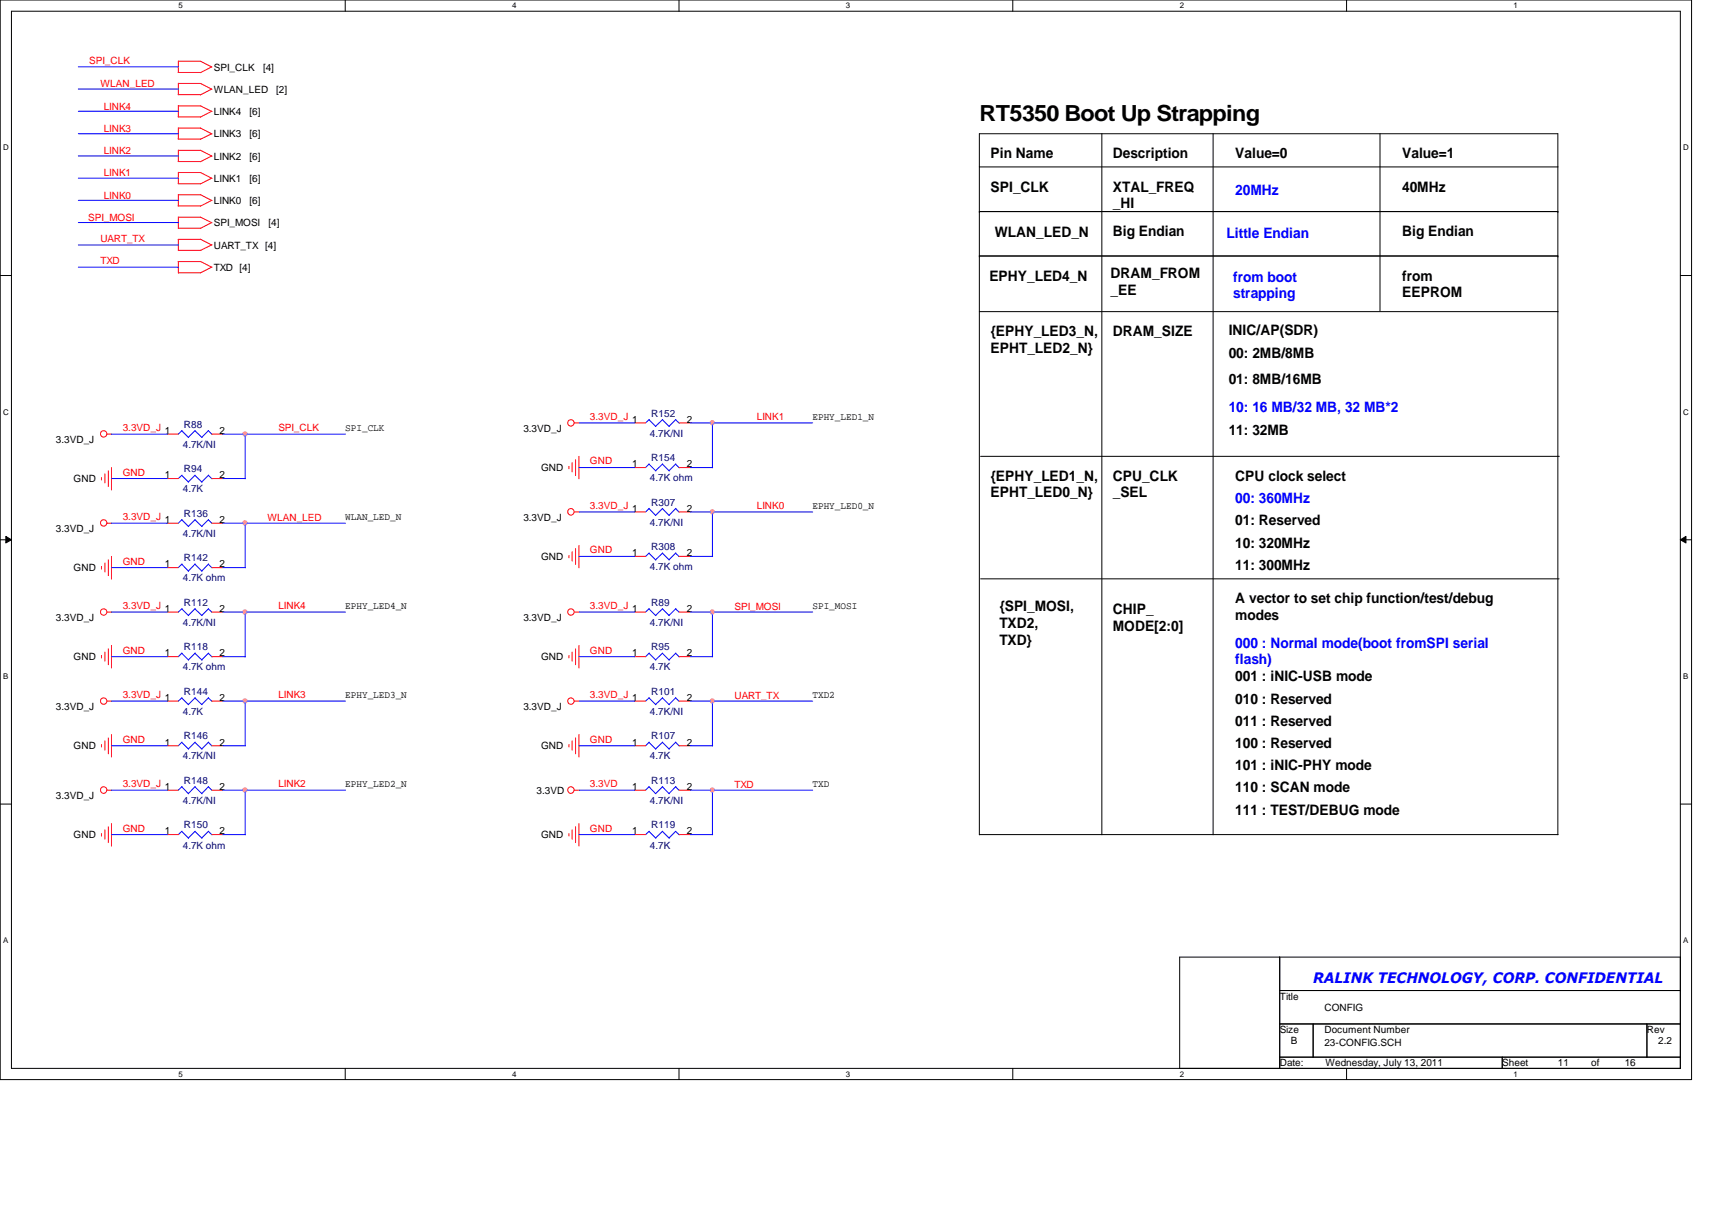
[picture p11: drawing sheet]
<svg xmlns="http://www.w3.org/2000/svg" width="297mm" height="210mm" viewBox="0 0 297 210" stroke-linecap="round" stroke-linejoin="round" font-family="sans-serif">
<path d="M0 0h293.5v187.3h-293.5zM2 1.9h289.5v183.4h-289.5z" fill="none" stroke="#000" stroke-width=".17"/>
<g fill="#fff">
<path d="M30.9 .2h.8v1.5h-.8z"/>
<path d="M30.9 185.5h.8v1.6h-.8z"/>
</g>
<path d="M59.9 0v1.9M59.9 185.3v2" fill="none" stroke="#000" stroke-width=".17"/>
<g fill="#fff">
<path d="M88.9 .2h.7v1.5h-.7z"/>
<path d="M88.9 185.5h.7v1.6h-.7z"/>
</g>
<path d="M117.8 0v1.9M117.8 185.3v2" fill="none" stroke="#000" stroke-width=".17"/>
<g fill="#fff">
<path d="M146.8 .2h.7v1.5h-.7z"/>
<path d="M146.8 185.5h.7v1.6h-.7z"/>
</g>
<path d="M175.7 0v1.9M175.7 185.3v2" fill="none" stroke="#000" stroke-width=".17"/>
<g fill="#fff">
<path d="M204.7 .2h.7v1.5h-.7z"/>
<path d="M204.7 185.5h.7v1.6h-.7z"/>
</g>
<path d="M233.6 0v1.9M233.6 185.3v2" fill="none" stroke="#000" stroke-width=".17"/>
<g fill="#fff">
<path d="M262.6 .2h.8v1.5h-.8z"/>
<path d="M262.6 185.5h.8v1.6h-.8z"/>
<path d="M.5 24.8h1v1.6h-1z"/>
<path d="M292.1 24.8h.9v1.6h-.9z"/>
<path d="M.5 70.7h1v1.5h-1z"/>
<path d="M292.1 70.7h.9v1.5h-.9z"/>
</g>
<path d="M0 47.8h2M291.5 47.8h2" fill="none" stroke="#000" stroke-width=".17"/>
<g fill="#fff">
<path d="M.5 116.5h.9v1.6h-.9z"/>
<path d="M292.1 116.5h.8v1.6h-.8z"/>
</g>
<path d="M0 93.6h2M1 93l1 .6-1 .6zM291.5 93.6l1-.6v1.2zM291.5 93.6h2" fill="none" stroke="#000" stroke-width=".17"/>
<path d="M1 93l1 .6-1 .6zM291.5 93.6l1-.6v1.2z" fill="#000"/>
<g fill="#fff">
<path d="M.5 162.4h.9v1.5h-.9z"/>
<path d="M292.1 162.4h.8v1.5h-.8z"/>
</g>
<g fill="none" stroke="#000" stroke-width=".17">
<path d="M169.9 36.7h.1M169.9 36.7h100.4M169.9 29h100.4M191.2 23.2v121.6M210.5 23.2v121.6M239.4 23.2v30.7M270.3 36.7h.1M169.9 44.4h.1M169.9 54.1h100.4M169.9 44.4h100.4M270.3 44.4h.1M170.1 79.2h100.4"/>
<path d="M170.1 100.4h100.4M0 139.5h2M291.5 139.5h2M169.9 144.8v-121.6h100.4v121.6M169.9 144.8h100.4M204.7 166h86.8v19.3h-86.8zM222 171.8h69.5M222 166v19.3M222 177.6h69.5M227.8 177.6v5.8M285.7 177.6v5.8M222 183.4h69.5"/>
<path d="M260.6 183.4v1.9"/>
</g>
<g fill="none" stroke="#f00" stroke-width=".17">
<path d="M30.9 12.6h3.9M30.9 16.4h3.9M30.9 18.4h3.9M30.9 10.6v2M30.9 14.4v2M30.9 18.3v2M30.9 10.6h3.9M30.9 14.5h3.9M34.8 18.4l2 .9M34.8 10.6l2 1M34.8 14.5l2 1M36.7 19.3l-1.9 1"/>
<path d="M36.7 11.6l-1.9 1M36.7 15.5l-1.9 1M30.9 20.3h3.9M30.9 28h3.9M30.9 24.1h3.9M30.9 31.9h3.9M30.9 39.6h3.9M30.9 35.7h3.9M30.9 22.2v1.9M30.9 26v2M30.9 29.9v2M30.9 33.7v2"/>
<path d="M30.9 37.6v2M30.9 26.1h3.9M30.9 22.2h3.9M30.9 29.9h3.9M30.9 37.7h3.9M30.9 33.8h3.9M34.8 26.1l2 1M34.8 22.2l2 1M34.8 29.9l2 1M34.8 37.7l2 1M34.8 33.8l2 1M36.7 27.1l-1.9 1"/>
<path d="M36.7 23.2l-1.9 1M36.7 30.9l-1.9 1M36.7 38.6l-1.9 1M36.7 34.8l-1.9 1M30.9 41.5h3.9M30.9 45.4h3.9M30.9 41.5v2M30.9 45.4v2M30.9 43.4h3.9M30.9 47.3h3.9M34.8 41.5l1.9 1M34.8 45.3l1.9 1.1"/>
<path d="M36.8 42.5l-2 .9M36.8 46.3l-2 1M18.6 75.3h.8M29 75.3h1.9M36.7 75.3h1.9M99.6 73.4h.9M99.9 79.8v2.7M100.5 79.2v3.9M110.1 73.4h1.9M117.8 73.4h2M17.6 82.8v.5M17.6 98.3v.4"/>
<path d="M18.2 82.2v1.6M18.2 97.7v1.5M18.6 90.8h.8M18.8 81.7v2.7M18.8 97.1v2.8M19.3 81.1v3.9M19.3 96.5v4M29 90.8h1.9M29 98.5h1.9M29 83h1.9M36.7 90.8h1.9M36.7 98.5h1.9"/>
<path d="M36.7 83h1.9M98.7 80.9v.4M98.7 96.4v.4M99.3 80.3v1.6M99.3 95.7v1.6M99.6 88.8h.9M99.9 95.2v2.7M100.5 94.6v3.9M110.1 88.8h1.9M110.1 96.5h1.9M110.1 81.1h1.9M117.8 88.8h2"/>
<path d="M117.8 96.5h2M117.8 81.1h2M17.6 113.7v.4M18.2 113.1v1.6M18.6 106.2h.8M18.8 112.6v2.7M19.3 112v3.9M29 106.2h1.9M29 113.9h1.9M36.7 106.2h1.9M36.7 113.9h1.9M98.7 113.7v.4"/>
<path d="M99.3 113.1v1.6M99.6 106.2h.9M99.9 112.6v2.7M100.5 112v3.9M110.1 106.2h1.9M110.1 113.9h1.9M117.8 106.2h2M117.8 113.9h2M17.6 129.2v.4M18.2 128.5v1.6M18.6 121.6h.8M18.6 137.1h.8"/>
<path d="M18.8 128v2.8M19.3 127.4v3.9M29 121.6h1.9M29 137.1h1.9M29 129.4h1.9M36.7 121.6h1.9M36.7 137.1h1.9M36.7 129.4h1.9M98.7 129.2v.4M99.3 128.5v1.6M99.6 121.6h.9M99.6 137.1h.9"/>
<path d="M99.9 128v2.8M100.5 127.4v3.9M110.1 121.6h1.9M110.1 137.1h1.9M110.1 129.4h1.9M117.8 121.6h2M117.8 137.1h2M117.8 129.4h2M17.6 144.6v.4M18.2 144v1.6M18.8 143.4v2.8M19.3 142.9v3.9"/>
<path d="M29 144.8h1.9M36.7 144.8h1.9M98.7 144.6v.4M99.3 144v1.6M99.9 143.4v2.8M100.5 142.9v3.9M110.1 144.8h1.9M117.8 144.8h2"/>
<circle cx="18" cy="75.3" r=".56"/>
<circle cx="99" cy="73.4" r=".56"/>
<circle cx="18" cy="90.7" r=".56"/>
<circle cx="99" cy="88.8" r=".56"/>
<circle cx="18" cy="106.2" r=".56"/>
<circle cx="99" cy="106.2" r=".56"/>
<circle cx="18" cy="137" r=".56"/>
<circle cx="18" cy="121.6" r=".56"/>
<circle cx="99" cy="137" r=".56"/>
<circle cx="99" cy="121.6" r=".56"/>
</g>
<g fill="none" stroke="#00f" stroke-width=".17">
<path d="M13.6 11.6h17.4M13.6 19.3h17.4M13.6 15.5h17.4M13.6 30.9h17.4M13.6 23.2h17.4M13.6 27.1h17.4M13.6 38.6h17.4M13.6 34.8h17.4M13.6 42.5h17.4M13.6 46.4h17.4M19.3 75.3h9.7M31.5 74.7l1.2 1.2"/>
<path d="M31.6 74.7l-.7 .6M33.8 74.7l1.2 1.2M33.9 74.7l-1.2 1.2M36.1 74.7l.7 .7M36.2 74.7l-1.2 1.2M38.6 75.3h21.3M42.5 75.3v7.8M100.5 73.4h9.6M112.6 72.8l1.2 1.2M112.6 72.8l-.6 .6M114.9 72.8l1.2 1.2M115 72.8l-1.3 1.2"/>
<path d="M117.2 72.8l.7 .6M117.3 72.8l-1.2 1.2M119.8 73.4h21.2M123.6 73.4v7.8M19.3 83h9.7M19.3 90.8h9.7M19.3 98.5h9.7M31.5 97.9l1.2 1.2M31.5 90.2l1.2 1.2M31.5 82.5l1.2 1.2M31.6 97.8l-.7 .7M31.6 90.1l-.7 .7"/>
<path d="M31.6 82.4l-.7 .6M33.8 97.9l1.2 1.2M33.8 90.2l1.2 1.2M33.8 82.5l1.2 1.2M33.9 97.8l-1.2 1.3M33.9 90.1l-1.2 1.2M33.9 82.4l-1.2 1.2M36.1 97.9l.7 .6M36.1 90.2l.7 .6M36.1 82.5l.7 .6M36.2 97.8l-1.2 1.3M36.2 90.1l-1.2 1.2"/>
<path d="M36.2 82.4l-1.2 1.2M38.6 83h4M38.6 90.8h21.3M38.6 98.5h4M42.5 90.8v7.7M100.5 81.1h9.6M100.5 96.5h9.6M100.5 88.8h9.6M112.6 88.2l1.2 1.3M112.6 96l1.2 1.2M112.6 80.5l1.2 1.2M112.6 88.2l-.6 .6"/>
<path d="M112.6 95.9l-.6 .6M112.6 80.5l-.6 .6M114.9 88.2l1.2 1.3M114.9 96l1.2 1.2M114.9 80.5l1.2 1.2M115 88.2l-1.3 1.2M115 95.9l-1.3 1.2M115 80.5l-1.3 1.2M117.2 88.2l.7 .7M117.2 96l.7 .6M117.2 80.5l.7 .7M117.3 88.2l-1.2 1.2"/>
<path d="M117.3 95.9l-1.2 1.2M117.3 80.5l-1.2 1.2M119.8 81.1h3.9M119.8 96.5h3.9M119.8 88.8h21.2M123.6 88.8v7.8M19.3 106.2h9.7M19.3 113.9h9.7M31.5 105.6l1.2 1.2M31.5 113.3l1.2 1.2M31.6 105.6l-.7 .6M31.6 113.3l-.7 .6"/>
<path d="M33.8 105.6l1.2 1.2M33.8 113.3l1.2 1.2M33.9 105.6l-1.2 1.2M33.9 113.3l-1.2 1.2M36.1 105.6l.7 .6M36.1 113.3l.7 .7M36.2 105.6l-1.2 1.2M36.2 113.3l-1.2 1.2M38.6 106.2h21.3M38.6 113.9h4M42.5 106.2v7.8M100.5 106.2h9.6"/>
<path d="M100.5 113.9h9.6M112.6 113.3l1.2 1.2M112.6 105.6l1.2 1.2M112.6 113.3l-.6 .6M112.6 105.6l-.6 .6M114.9 113.3l1.2 1.2M114.9 105.6l1.2 1.2M115 113.3l-1.3 1.2M115 105.6l-1.3 1.2M117.2 113.3l.7 .7M117.2 105.6l.7 .6M117.3 113.3l-1.2 1.2"/>
<path d="M117.3 105.6l-1.2 1.2M119.8 106.2h21.2M119.8 113.9h3.9M123.6 106.2v7.8M19.3 121.6h9.7M19.3 129.4h9.7M19.3 137.1h9.7M31.5 121.1l1.2 1.2M31.5 136.5l1.2 1.2M31.5 128.8l1.2 1.2M31.6 121l-.7 .6M31.6 136.4l-.7 .7"/>
<path d="M31.6 128.7l-.7 .7M33.8 121.1l1.2 1.2M33.8 136.5l1.2 1.2M33.8 128.8l1.2 1.2M33.9 121l-1.2 1.2M33.9 136.4l-1.2 1.3M33.9 128.7l-1.2 1.2M36.1 121.1l.7 .6M36.1 136.5l.7 .6M36.1 128.8l.7 .6M36.2 121l-1.2 1.2M36.2 136.4l-1.2 1.3"/>
<path d="M36.2 128.7l-1.2 1.2M38.6 121.6h21.3M38.6 129.4h4M38.6 137.1h21.3M42.5 121.6v7.8M42.5 137.1v7.7M100.5 121.6h9.6M100.5 129.4h9.6M100.5 137.1h9.6M112.6 136.5l1.2 1.2M112.6 128.8l1.2 1.2M112.6 121.1l1.2 1.2"/>
<path d="M112.6 136.4l-.6 .7M112.6 128.7l-.6 .7M112.6 121l-.6 .6M114.9 136.5l1.2 1.2M114.9 128.8l1.2 1.2M114.9 121.1l1.2 1.2M115 136.4l-1.3 1.3M115 128.7l-1.3 1.2M115 121l-1.3 1.2M117.2 136.5l.7 .6M117.2 128.8l.7 .6M117.2 121.1l.7 .6"/>
<path d="M117.3 136.4l-1.2 1.3M117.3 128.7l-1.2 1.2M117.3 121l-1.2 1.2M119.8 121.6h21.2M119.8 129.4h3.9M119.8 137.1h21.2M123.6 121.6v7.8M123.6 137.1v7.7M19.3 144.8h9.7M31.5 144.2l1.2 1.2M31.6 144.2l-.7 .6M33.8 144.2l1.2 1.2"/>
<path d="M33.9 144.2l-1.2 1.2M36.1 144.2l.7 .6M36.2 144.2l-1.2 1.2M38.6 144.8h4M100.5 144.8h9.6M112.6 144.2l1.2 1.2M112.6 144.2l-.6 .6M114.9 144.2l1.2 1.2M115 144.2l-1.3 1.2M117.2 144.2l.7 .6M117.3 144.2l-1.2 1.2M119.8 144.8h3.9"/>
</g>
<circle cx="42.5" cy="75.3" r=".37" fill="#f0f"/>
<circle cx="42.5" cy="75.3" r=".37" fill="none" stroke="#f0f" stroke-width=".17"/>
<circle cx="42.5" cy="121.6" r=".37" fill="#f0f"/>
<circle cx="42.5" cy="121.6" r=".37" fill="none" stroke="#f0f" stroke-width=".17"/>
<circle cx="123.6" cy="121.6" r=".37" fill="#f0f"/>
<circle cx="123.6" cy="121.6" r=".37" fill="none" stroke="#f0f" stroke-width=".17"/>
<circle cx="123.6" cy="106.2" r=".38" fill="#f0f"/>
<circle cx="123.6" cy="106.2" r=".38" fill="none" stroke="#f0f" stroke-width=".17"/>
<circle cx="42.5" cy="137" r=".37" fill="#f0f"/>
<circle cx="42.5" cy="137" r=".37" fill="none" stroke="#f0f" stroke-width=".17"/>
<circle cx="42.5" cy="106.2" r=".38" fill="#f0f"/>
<circle cx="42.5" cy="106.2" r=".38" fill="none" stroke="#f0f" stroke-width=".17"/>
<circle cx="123.6" cy="137" r=".37" fill="#f0f"/>
<circle cx="123.6" cy="137" r=".37" fill="none" stroke="#f0f" stroke-width=".17"/>
<circle cx="123.6" cy="73.3" r=".37" fill="#f0f"/>
<circle cx="123.6" cy="73.3" r=".37" fill="none" stroke="#f0f" stroke-width=".17"/>
<circle cx="42.5" cy="90.7" r=".38" fill="#f0f"/>
<circle cx="42.5" cy="90.7" r=".38" fill="none" stroke="#f0f" stroke-width=".17"/>
<circle cx="123.6" cy="88.8" r=".37" fill="#f0f"/>
<circle cx="123.6" cy="88.8" r=".37" fill="none" stroke="#f0f" stroke-width=".17"/>
<text font-size="3.9" x="169.9" y="21">RT5350 Boot Up Strapping</text>
<g font-size="2.5">
<text x="171.9" y="27.4">Pin Name</text>
<text x="193.1" y="27.4">Description</text>
<text x="214.3" y="27.4">Value=0</text>
<text x="243.3" y="27.4">Value=1</text>
<text x="171.9" y="33.2">SPI_CLK</text>
<text x="193.1" y="33.2">XTAL_FREQ</text>
<text x="243.3" y="33.2">40MHz</text>
<text x="172.6" y="41.1">WLAN_LED_N</text>
<text x="193.1" y="36.1">_HI</text>
<text x="193.1" y="40.9">Big Endian</text>
<text x="243.3" y="40.9">Big Endian</text>
<text x="171.7" y="48.7">EPHY_LED4_N</text>
<text x="192.7" y="48.3">DRAM_FROM</text>
<text x="192.7" y="51.1">_EE</text>
<text x="243.3" y="48.7">from</text>
<text x="243.3" y="51.6">EEPROM</text>
<text x="171.9" y="58.3">{EPHY_LED3_N,</text>
<text x="193.1" y="58.3">DRAM_SIZE</text>
<text x="213.2" y="58.1">INIC/AP(SDR)</text>
<text x="171.9" y="61.2">EPHT_LED2_N}</text>
<text x="213.2" y="62.2">00: 2MB/8MB</text>
<text x="213.2" y="66.6">01: 8MB/16MB</text>
<text x="213.2" y="75.5">11: 32MB</text>
<text x="171.9" y="83.4">{EPHY_LED1_N,</text>
<text x="193.1" y="83.4">CPU_CLK</text>
<text x="214.3" y="83.4">CPU clock select</text>
<text x="171.9" y="86.3">EPHT_LED0_N}</text>
<text x="193.1" y="86.3">_SEL</text>
<text x="214.3" y="91.1">01: Reserved</text>
<text x="214.3" y="95">10: 320MHz</text>
<text x="214.3" y="98.8">11: 300MHz</text>
<text x="173.4" y="106">{SPI_MOSI,</text>
<text x="193.1" y="106.6">CHIP_</text>
<text x="214.3" y="104.6">A vector to set chip function/test/debug</text>
<text x="214.3" y="107.5">modes</text>
<text x="173.4" y="109">TXD2,</text>
<text x="173.4" y="111.9">TXD}</text>
<text x="193.1" y="109.5">MODE[2:0]</text>
<text x="214.3" y="118.2">001 : iNIC-USB mode</text>
<text x="214.3" y="125.9">011 : Reserved</text>
<text x="214.3" y="122">010 : Reserved</text>
<text x="214.3" y="129.8">100 : Reserved</text>
<text x="214.3" y="133.6">101 : iNIC-PHY mode</text>
<text x="214.3" y="137.5">110 : SCAN mode</text>
<text x="214.3" y="141.4">111 : TEST/DEBUG mode</text>
</g>
<g font-size="2.5" fill="#00f">
<text x="214.3" y="33.8">20MHz</text>
<text x="212.8" y="41.4">Little Endian</text>
<text x="213.9" y="48.9">from boot</text>
<text x="213.9" y="51.7">strapping</text>
<text x="213.2" y="71.5">10: 16 MB/32 MB, 32 MB*2</text>
<text x="214.3" y="87.3">00: 360MHz</text>
<text x="214.3" y="112.4">000 : Normal mode(boot fromSPI serial</text>
<text x="214.3" y="115.2">flash)</text>
<text x="227.8" y="170.5">RALINK TECHNOLOGY, CORP. CONFIDENTIAL</text>
</g>
<g font-size="1.7" fill="#f00">
<text x="15.5" y="11.1">SPI_CLK</text>
<text x="17.4" y="15.2">WLAN_LED</text>
<text x="18" y="19">LINK4</text>
<text x="18" y="22.9">LINK3</text>
<text x="18" y="26.7">LINK2</text>
<text x="18" y="30.6">LINK1</text>
<text x="18" y="34.5">LINK0</text>
<text x="15.3" y="38.3">SPI_MOSI</text>
<text x="17.4" y="42">UART_TX</text>
<text x="17.4" y="45.8">TXD</text>
<text x="21.3" y="74.8">3.3VD_J</text>
<text x="48.3" y="74.8">SPI_CLK</text>
<text x="102.4" y="72.9">3.3VD_J</text>
<text x="131.3" y="72.9">LINK1</text>
<text x="21.3" y="82.5">GND</text>
<text x="102.4" y="80.6">GND</text>
<text x="102.4" y="88.3">3.3VD_J</text>
<text x="131.3" y="88.3">LINK0</text>
<text x="21.3" y="90.2">3.3VD_J</text>
<text x="46.4" y="90.4">WLAN_LED</text>
<text x="21.3" y="98">GND</text>
<text x="102.4" y="96">GND</text>
<text x="21.3" y="105.7">3.3VD_J</text>
<text x="48.3" y="105.7">LINK4</text>
<text x="102.4" y="105.7">3.3VD_J</text>
<text x="127.5" y="105.9">SPI_MOSI</text>
<text x="21.3" y="113.4">GND</text>
<text x="102.4" y="113.4">GND</text>
<text x="21.3" y="121.1">3.3VD_J</text>
<text x="48.3" y="121.1">LINK3</text>
<text x="102.4" y="121.1">3.3VD_J</text>
<text x="127.5" y="121.3">UART_TX</text>
<text x="21.3" y="128.8">GND</text>
<text x="102.4" y="128.8">GND</text>
<text x="21.3" y="136.6">3.3VD_J</text>
<text x="48.3" y="136.6">LINK2</text>
<text x="102.4" y="136.6">3.3VD</text>
<text x="127.5" y="136.7">TXD</text>
<text x="21.3" y="144.3">GND</text>
<text x="102.4" y="144.3">GND</text>
</g>
<g font-size="1.7">
<text x="37.1" y="12.2">SPI_CLK</text>
<text x="37.1" y="16.1">WLAN_LED</text>
<text x="45.6" y="12.2">[4]</text>
<text x="47.9" y="16.1">[2]</text>
<text x="37.1" y="20">LINK4</text>
<text x="37.1" y="23.8">LINK3</text>
<text x="43.3" y="20">[6]</text>
<text x="43.3" y="23.8">[6]</text>
<text x="37.1" y="27.7">LINK2</text>
<text x="43.3" y="27.7">[6]</text>
<text x="37.1" y="31.5">LINK1</text>
<text x="37.1" y="35.4">LINK0</text>
<text x="43.3" y="31.5">[6]</text>
<text x="43.3" y="35.4">[6]</text>
<text x="37.1" y="39.3">SPI_MOSI</text>
<text x="46.6" y="39.3">[4]</text>
<text x="37.1" y="43.1">UART_TX [4]</text>
<text x="37.1" y="47">TXD [4]</text>
<text x="9.7" y="76.9">3.3VD_J</text>
<text x="28.6" y="75.3">1</text>
<text x="38.1" y="75.3">2</text>
<text x="59.9" y="74.8">SPI_CLK</text>
<text x="90.8" y="75">3.3VD_J</text>
<text x="109.7" y="73.3">1</text>
<text x="119.2" y="73.3">2</text>
<text x="141" y="72.9">EPHY_LED1_N</text>
<text x="12.8" y="83.7">GND</text>
<text x="28.6" y="83">1</text>
<text x="38.1" y="83">2</text>
<text x="93.9" y="81.7">GND</text>
<text x="109.7" y="81.1">1</text>
<text x="119.2" y="81.1">2</text>
<text x="109.7" y="88.8">1</text>
<text x="119.2" y="88.8">2</text>
<text x="141" y="88.3">EPHY_LED0_N</text>
<text x="9.7" y="92.4">3.3VD_J</text>
<text x="28.6" y="90.7">1</text>
<text x="38.1" y="90.7">2</text>
<text x="59.9" y="90.2">WLAN_LED_N</text>
<text x="90.8" y="90.4">3.3VD_J</text>
<text x="12.8" y="99.1">GND</text>
<text x="28.6" y="98.4">1</text>
<text x="38.1" y="98.4">2</text>
<text x="93.9" y="97.2">GND</text>
<text x="109.7" y="96.5">1</text>
<text x="119.2" y="96.5">2</text>
<text x="9.7" y="107.8">3.3VD_J</text>
<text x="28.6" y="106.1">1</text>
<text x="38.1" y="106.1">2</text>
<text x="59.9" y="105.7">EPHY_LED4_N</text>
<text x="90.8" y="107.8">3.3VD_J</text>
<text x="109.7" y="106.1">1</text>
<text x="119.2" y="106.1">2</text>
<text x="141" y="105.7">SPI_MOSI</text>
<text x="28.6" y="113.9">1</text>
<text x="38.1" y="113.9">2</text>
<text x="109.7" y="113.9">1</text>
<text x="119.2" y="113.9">2</text>
<text x="12.8" y="114.6">GND</text>
<text x="93.9" y="114.6">GND</text>
<text x="9.7" y="123.2">3.3VD_J</text>
<text x="28.6" y="121.6">1</text>
<text x="38.1" y="121.6">2</text>
<text x="59.9" y="121.1">EPHY_LED3_N</text>
<text x="90.8" y="123.2">3.3VD_J</text>
<text x="109.7" y="121.6">1</text>
<text x="119.2" y="121.6">2</text>
<text x="141" y="121.1">TXD2</text>
<text x="12.8" y="130">GND</text>
<text x="28.6" y="129.3">1</text>
<text x="38.1" y="129.3">2</text>
<text x="93.9" y="130">GND</text>
<text x="109.7" y="129.3">1</text>
<text x="119.2" y="129.3">2</text>
<text x="28.6" y="137">1</text>
<text x="38.1" y="137">2</text>
<text x="59.9" y="136.5">EPHY_LED2_N</text>
<text x="93.1" y="137.7">3.3VD</text>
<text x="109.7" y="137">1</text>
<text x="119.2" y="137">2</text>
<text x="141" y="136.5">TXD</text>
<text x="9.7" y="138.7">3.3VD_J</text>
<text x="12.8" y="145.5">GND</text>
<text x="28.6" y="144.7">1</text>
<text x="38.1" y="144.7">2</text>
<text x="93.9" y="145.5">GND</text>
<text x="109.7" y="144.7">1</text>
<text x="119.2" y="144.7">2</text>
<text x="222" y="173.4">Title</text>
<text x="222" y="179.2">Size</text>
<text x="229.8" y="175.3">CONFIG</text>
<text x="229.8" y="179.2">Document Number</text>
<text x="285.7" y="179.2">Rev</text>
<text x="222" y="185">Date:</text>
<text x="224" y="181.1">B</text>
<text x="229.8" y="181.5">23-CONFIG.SCH</text>
<text x="230" y="185">Wednesday, July 13, 2011</text>
<text x="260.6" y="185">Sheet</text>
<text x="270.3" y="185">11</text>
<text x="276.1" y="185">of</text>
<text x="281.9" y="185">16</text>
<text x="287.7" y="181.1">2.2</text>
</g>
<g font-size="1.7" fill="#000080">
<text x="31.7" y="77.7">4.7K/NI</text>
<text x="31.9" y="74.2">R88</text>
<text x="112.8" y="75.7">4.7K/NI</text>
<text x="113" y="72.3">R152</text>
<text x="31.9" y="81.9">R94</text>
<text x="112.8" y="83.5">4.7K ohm</text>
<text x="113" y="80">R154</text>
<text x="31.7" y="85.4">4.7K</text>
<text x="31.9" y="89.7">R136</text>
<text x="113" y="87.7">R307</text>
<text x="31.7" y="93.1">4.7K/NI</text>
<text x="112.8" y="91.2">4.7K/NI</text>
<text x="113" y="95.5">R308</text>
<text x="31.7" y="100.8">4.7K ohm</text>
<text x="31.9" y="97.4">R142</text>
<text x="112.8" y="98.9">4.7K ohm</text>
<text x="31.9" y="105.1">R112</text>
<text x="113" y="105.1">R89</text>
<text x="31.7" y="108.6">4.7K/NI</text>
<text x="31.9" y="112.8">R118</text>
<text x="112.8" y="108.6">4.7K/NI</text>
<text x="113" y="112.8">R95</text>
<text x="31.7" y="116.3">4.7K ohm</text>
<text x="112.8" y="116.3">4.7K</text>
<text x="31.7" y="124">4.7K</text>
<text x="31.9" y="120.5">R144</text>
<text x="112.8" y="124">4.7K/NI</text>
<text x="113" y="120.5">R101</text>
<text x="31.7" y="131.7">4.7K/NI</text>
<text x="31.9" y="128.3">R146</text>
<text x="112.8" y="131.7">4.7K</text>
<text x="113" y="128.3">R107</text>
<text x="31.9" y="136">R148</text>
<text x="113" y="136">R113</text>
<text x="31.7" y="139.4">4.7K/NI</text>
<text x="31.9" y="143.7">R150</text>
<text x="112.8" y="139.4">4.7K/NI</text>
<text x="113" y="143.7">R119</text>
<text x="31.7" y="147.2">4.7K ohm</text>
<text x="112.8" y="147.2">4.7K</text>
</g>
<g font-size="1.4">
<text x="30.9" y="1.4">5</text>
<text x="88.9" y="1.4">4</text>
<text x="146.8" y="1.4">3</text>
<text x="204.7" y="1.4">2</text>
<text x="262.6" y="1.4">1</text>
<text x=".5" y="26.1">D</text>
<text x="292.1" y="26.1">D</text>
<text x=".5" y="71.9">C</text>
<text x="292.1" y="71.9">C</text>
<text x=".5" y="117.8">B</text>
<text x="292.1" y="117.8">B</text>
<text x=".5" y="163.6">A</text>
<text x="292.1" y="163.6">A</text>
<text x="30.9" y="186.8">5</text>
<text x="88.9" y="186.8">4</text>
<text x="146.8" y="186.8">3</text>
<text x="204.7" y="186.8">2</text>
<text x="262.6" y="186.8">1</text>
</g>
</svg>
